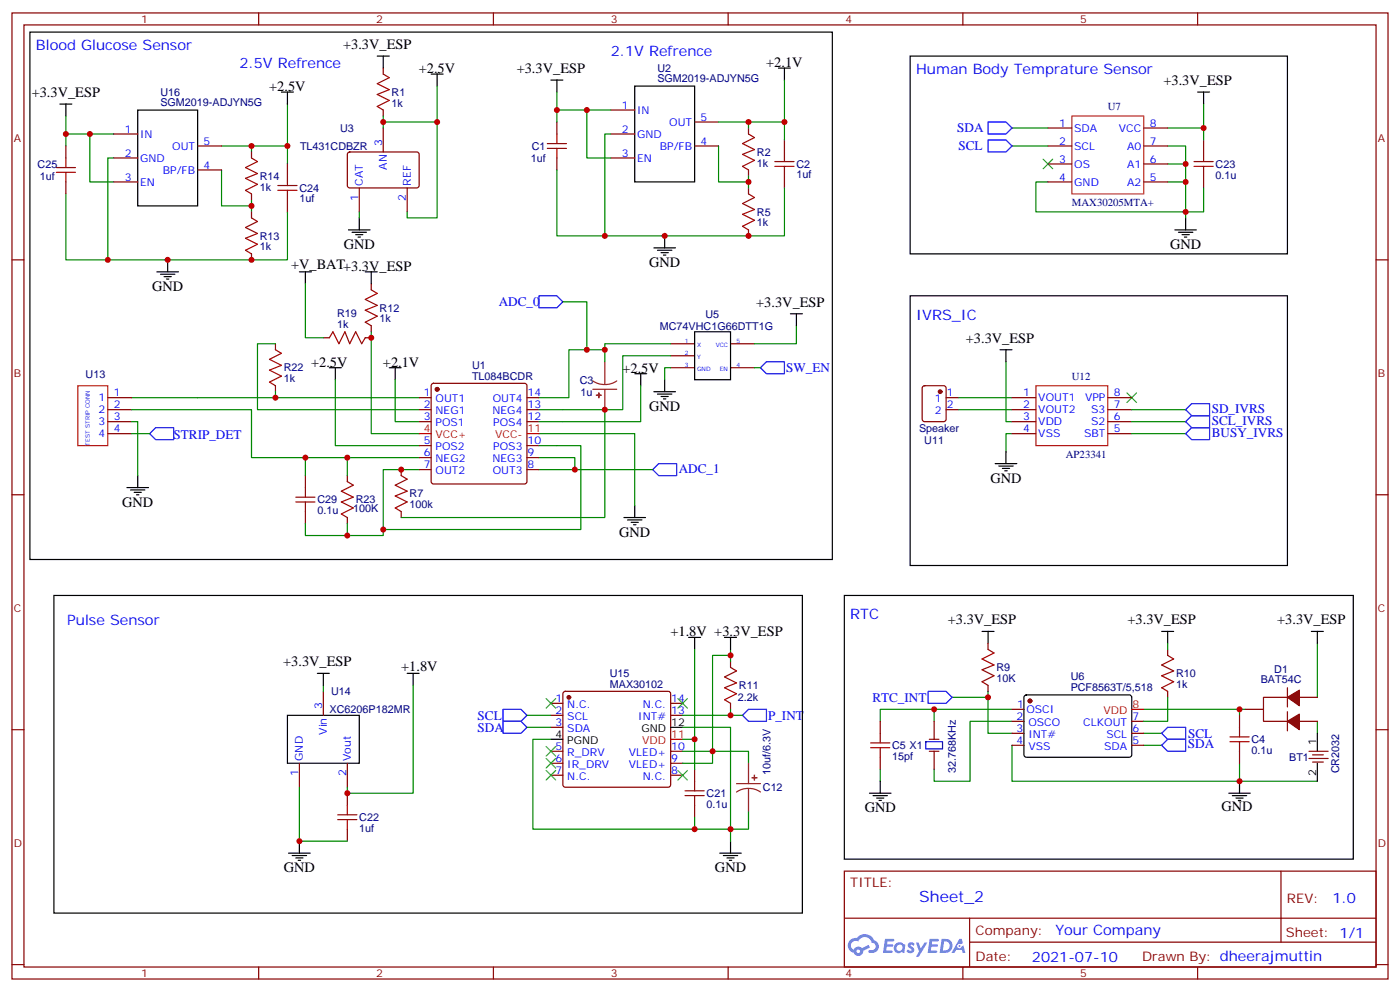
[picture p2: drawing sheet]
<svg xmlns="http://www.w3.org/2000/svg" width="412mm" height="292mm" viewBox="0 0 412 292" stroke-linecap="round" stroke-linejoin="round" font-family="sans-serif">
<g fill="none" stroke="#870000" stroke-width=".35">
<path d="M3.5 3.8h405.4v284.3h-405.4zM7.1 7.3h398.2v277.3h-398.2zM76.2 3.8v3.5M145.3 3.8v3.5M214.5 3.8v3.5M283.6 3.8v3.5M352.8 3.8v3.5M3.5 76.5h3.6M405.3 76.5h3.6M3.5 145.6h3.6M405.3 145.6h3.6M3.5 214.8h3.6"/>
<path d="M405.3 214.8h3.6M248.7 256.4h156.6v28.2h-156.6zM377.3 256.4v20.9M248.7 270.2h156.5M285.6 277.3h119.6M285.6 270.2v14.2M3.5 283.9h3.6M76.2 284.6v3.5M145.3 284.6v3.5M214.5 284.6v3.5M283.6 284.6v3.5M352.8 284.6v3.5"/>
<path d="M405.3 283.9h3.6"/>
</g>
<g fill="#5487ff">
<path d="M267.7 277.6a1.22 1.22 0 0 1 1.7 .2l-.4 .6a.47 .47 0 0 0-.3-.4 .47 .47 0 0 0-.5 .2l.1 .2a1.14 1.14 0 0 1 .8 1.8 1.14 1.14 0 0 1-1.9 0l-.2-.2 .5-.6 .7 .5a.29 .29 0 0 0 .3-.3 .29 .29 0 0 0-.2-.3 1.04 1.04 0 0 1-.6-1.7z"/>
<path d="M260.7 276.3h2.4l.3 .2-.2 .5-1.8 .1-.1 .8h1.5l.3 .4-.3 .4h-1.6l-.2 1.1h1.7l.2 .3-.2 .3-2.6 .1z"/>
<path d="M273.8 276.3h2.4l.3 .2-.1 .5-1.8 .1-.2 .8h1.6l.3 .4-.4 .4h-1.6l-.1 1.1h1.7l.2 .3-.2 .3-2.6 .1z"/>
<path d="M282.6 276.3h.7l.3 1.3-.6 .3a.69 .69 0 0 0-1 .3 .69 .69 0 0 0 .4 .9 .69 .69 0 0 0 .9-.6l.5-.2 .6 2.2h-.8l-.2-.9h-1.8l-.5 .9h-.8z"/>
<path d="M269.8 277.4h.8l.6 1.8 1.1-1.8h.9l-2.6 4.2h-.8l.9-1.5z"/>
<path d="M277.4 276.3l-.6 4.2h1.3a2.11 2.11 0 0 0 2.5-2.1 2.11 2.11 0 0 0-2.5-2.1zM278.1 277.1a1.39 1.39 0 0 1 1.7 1.4 1.39 1.39 0 0 1-1.8 1.3h-.3z"/>
<path d="M263.7 277.9a1.54 1.54 0 0 0-.1 2.2 1.54 1.54 0 0 0 2.2 .1l.6 .3 .3-2.3-.2-.3h-.4a1.49 1.49 0 0 0-2.4 0zM264 278.9a.94 .94 0 0 1 1.8 0 .94 .94 0 0 1-1.8 0z"/>
<path d="M250.4 276.7a2.18 2.18 0 0 0 1.1 3.7 1.44 1.44 0 0 0 1.6 .9 1.44 1.44 0 0 0 1.2-1.4l2-1.1-.5-.7-1.9 1a1.47 1.47 0 0 0-2.4 .4 1.39 1.39 0 0 1-.7-1.9 1.39 1.39 0 0 1 2-.5 2.12 2.12 0 0 1 2.2-1.3 2.12 2.12 0 0 1 1.9 1.7 1.14 1.14 0 0 1 1.1 1.4 1.14 1.14 0 0 1-1.7 .7 .43 .43 0 0 0-.5 .4 .43 .43 0 0 0 .4 .5 1.98 1.98 0 0 0 2.5-1.2 1.98 1.98 0 0 0-1.2-2.6 3.1 3.1 0 0 0-5.3-.6l-.9 .1zM252.3 280a.55 .55 0 0 1 1.1 0 .55 .55 0 0 1-1.1 0z"/>
<circle cx="282.6" cy="278.4" r=".26"/>
</g>
<g fill="none" stroke="#000" stroke-width=".35">
<path d="M8.8 9.5h236.4v155.2h-236.4zM111.1 16.5h3.6M112.9 16.5v3.5M268.1 16.5h111.1v58.2h-111.1zM17.6 30.6h3.6M19.4 30.6v3.5M40.6 32.4h17.6v28.2h-17.6zM82.9 27.1h3.5M84.7 27.1v3.5M127 21.8h3.5M128.8 21.8v3.5M162.3 23.6h3.5"/>
<path d="M164 23.6v3.5M187 25.3h17.6v28.3h-17.6zM229.3 20h3.5M231.1 20v3.6M352.8 27.1h3.5M354.5 27.1v3.5M49.4 76.5v3.5M102.7 67.7h6.3M103.7 68.4h4.2M104.8 69.1h2.1M105.5 69.8h.7M105.8 64.1v3.6"/>
<path d="M192.6 73h6.4M193.7 73.7h4.2M194.7 74.4h2.1M195.4 75.1h.7M195.8 69.4v3.6M346.1 67.7h6.3M347.1 68.4h4.3M348.2 69.1h2.1M348.9 69.8h.7M349.2 64.1v3.6M46.2 80h6.4M47.3 80.7h4.2"/>
<path d="M48.3 81.4h2.1M49 82.1h.7M88.2 80h3.5M90 80v3.5M107.6 80h3.5M109.4 80v3.5M204.6 97.6h10.6v14.2h-10.6zM232.8 92.4h3.6M234.6 92.4v3.5M268.1 87.1h111.1v79.3h-111.1zM97 108.2h3.5M98.8 108.2v3.6"/>
<path d="M114.7 108.2h3.5M116.4 108.2v3.6M187 110h3.5M188.7 110v3.5M192.6 115.3h6.4M193.7 116h4.2M194.7 116.7h2.1M195.4 117.4h.7M195.8 111.8v3.5M294.6 102.9h3.5M296.3 102.9v3.6M40.6 140v3.5"/>
<path d="M293.2 136.5h6.3M294.2 137.2h4.2M295.3 137.9h2.1M296 138.6h.7M296.3 132.9v3.6M37.4 143.5h6.3M38.5 144.2h4.2M39.5 144.9h2.1M40.2 145.6h.7M183.8 152.3h6.3M184.9 153h4.2M185.9 153.7h2.1"/>
<path d="M186.6 154.4h.7M187 148.8v3.5M15.9 175.3h220.5v93.4h-220.5zM248.7 175.3h149.9v77.6h-149.9zM93.5 198.2h3.5M95.2 198.2v3.5M119.9 198.2h3.6M121.7 198.2v3.5M202.8 187.6h3.6M204.6 187.6v3.5M213.4 187.6h3.6M215.2 187.6v3.5"/>
<path d="M289.3 185.8h3.5M291 185.8v3.6M342.2 185.8h3.5M344 185.8v3.6M386.3 185.8h3.5M388.1 185.8v3.6M84.7 210.5h21.1v14.1h-21.1zM162.3 217.6h3.5M197.6 214.1h3.5M301.9 204.7l.4-.2 30.6 .1 .5 .6-.1 17.3-.6 .4-30.6-.1-.5-.6v-17zM388.1 215.8v5.3M256.1 233.5h6.4"/>
<path d="M257.2 234.2h4.2M258.2 234.9h2.1M258.9 235.6h.7M259.3 229.9v3.6M361.9 233.5h6.4M363 234.2h4.2M364.1 234.9h2.1M364.8 235.6h.7M365.1 229.9v3.6M388.1 224.6v5.3M85 251.1h6.4M86.1 251.8h4.2"/>
<path d="M87.1 252.5h2.2M87.8 253.2h.7M88.2 247.6v3.5M212 251.1h6.4M213.1 251.8h4.2M214.1 252.5h2.2M214.8 253.2h.7M215.2 247.6v3.5"/>
</g>
<g fill="none" stroke="#870000" stroke-width=".35">
<path d="M33.5 39.4h7.1M112.9 20v1.8M112.9 32.4v1.7M112.9 37.7v7M164 35.9v3.5M179.9 32.4h7.1M179.9 39.4h7.1M204.6 35.9h7.1M220.5 37.7v1.7M308.7 37.7h7M336.9 37.7h7.1M19.4 43v3.5"/>
<path d="M19.4 53.6v3.5M33.5 46.5h7.1M33.5 53.6h7.1M58.2 43h7.1M58.2 50h7.1M74.1 44.7v1.8M74.1 57.1v1.7M84.7 48.3v3.5M84.7 58.8v3.6M102.5 44.9l.5-.2 20 .1 .5 .6-.1 9.5-.6 .4-20.1-.1-.4-.6v-9.2zM105.8 55.3v7.1M119.9 55.3v7.1"/>
<path d="M164 46.5v3.5M179.9 46.5h7.1M204.6 43h7.1M220.5 50v1.8M220.5 55.3v1.8M231.1 41.2v3.5M231.1 51.8v3.5M308.7 43h7M308.7 48.3h7M308.7 53.6h7M336.9 43h7.1M336.9 48.3h7.1"/>
<path d="M336.9 53.6h7.1M354.5 41.2v3.5M354.5 51.8v3.5M74.1 62.4v1.7M74.1 74.7v1.8M220.5 67.7v1.7M95.2 99.4h1.8M107.6 99.4h1.8M109.4 83.5v1.8M109.4 95.9v1.7M31.7 117.1h7.1M81.1 101.2v1.7"/>
<path d="M81.1 113.5v1.8M123.5 117.1h3.5M127.2 113l.5-.2h26.8l.5 .2 .2 .5v28.2l-.2 .5-.5 .3h-26.8l-.5-.3-.2-.5v-28.2zM155.2 117.1h3.5M197.6 101.2h7M197.6 104.7h7M197.6 108.2h7M215.2 101.2h7M215.2 108.2h7M271.9 113.7l.4-.2h5.7l.6 .5 .1 9.4-.5 .7h-5.9l-.6-.5-.1-9.4zM278.7 117.1h3.5M298.1 117.1h7.1"/>
<path d="M326.3 117.1h7.1M31.7 120.6h7.1M31.7 124.1h7.1M31.7 127.6h7.1M90 140v3.5M102.3 140v1.7M118.2 138.2v1.8M123.5 120.6h3.5M123.5 124.1h3.5M123.5 131.2h3.5M123.5 134.7h3.5M123.5 138.2h3.5"/>
<path d="M155.2 120.6h3.5M155.2 124.1h3.5M155.2 131.2h3.5M155.2 134.7h3.5M155.2 138.2h3.5M278.7 120.6h3.5M298.1 120.6h7.1M298.1 124.1h7.1M298.1 127.6h7.1M326.3 120.6h7.1M326.3 124.1h7.1M326.3 127.6h7.1"/>
<path d="M90 150.6v3.5M102.3 152.3v1.8M118.2 150.6v1.7M215.2 194.7v1.7M291 189.4v1.7M344 191.1v1.8M95.2 203.5v7M162.3 207h3.5M162.3 210.5h3.5M162.3 214.1h3.5M166 203.7l.5-.2h30.3l.5 .2 .3 .5v26.8l-.3 .5-.5 .2h-30.3l-.5-.2-.2-.5v-26.8zM197.6 207h3.5"/>
<path d="M197.6 210.5h3.5M215.2 207v1.8M259.3 212.3v3.5M273.8 217.6h2.8M275.2 212.3v5.3M291 201.7v1.8M298.1 212.3h3.5M298.1 208.8h3.5M298.1 215.8h3.5M298.1 219.4h3.5M333.4 212.3h3.5M333.4 215.8h3.5"/>
<path d="M333.4 219.4h3.5M344 203.5v1.7M365.1 210.5v3.6M366.9 208.8h5.3M379.2 205.2h-7v7.1h7M379.2 202.4v5.7M379.2 209.5v5.6M382.8 212.3h5.3M382.8 205.2h5.3M88.2 224.6v7.1M102.3 224.6v7.1M102.3 233.5v3.5"/>
<path d="M162.3 221.1h3.5M162.3 224.6h3.5M162.3 228.2h3.5M197.6 221.1h3.5M197.6 224.6h3.5M197.6 228.2h3.5M204.6 226.4v3.5M204.6 237v3.5M259.3 222.9v3.5M273.8 221.1h2.8M275.2 221.1v5.3M365.1 221.1v3.5"/>
<path d="M385.6 221.1h5.6M385.6 223.2h5.6M386.6 224.3h3.2M386.6 222.2h3.2M102.3 244.1v3.5"/>
</g>
<g fill="none" stroke="#a10000" stroke-width=".35">
<path d="M112.9 21.8l1.8 1.1-3.6 1.7 3.6 1.8-3.6 1.4 3.6 1.8-3.6 1.7 1.8 1.1M164 39.4v2.9M220.5 39.4l1.7 1.1-3.5 1.8 3.5 1.7-3.5 1.4 3.5 1.8-3.5 1.8 1.8 1M16.6 50.7h5.6M16.6 49.3h5.6M19.4 46.5v2.8M19.4 50.7v2.9M74.1 46.5l1.7 1.1-3.5 1.7 3.5 1.8-3.5 1.4 3.5 1.8-3.5 1.7 1.8 1.1M81.8 56h5.7M81.8 54.6h5.7M84.7 51.8v2.8M84.7 56v2.8"/>
<path d="M161.2 43.7h5.7M161.2 42.3h5.7M164 43.7v2.8M220.5 57.1l1.7 1-3.5 1.8 3.5 1.8-3.5 1.4 3.5 1.7-3.5 1.8 1.8 1.1M228.2 49h5.7M228.2 47.6h5.7M231.1 44.7v2.9M231.1 49v2.8M351.7 49h5.7M351.7 47.6h5.7M354.5 44.7v2.9M354.5 49v2.8"/>
<path d="M74.1 64.1l1.7 1.1-3.5 1.8 3.5 1.7-3.5 1.4 3.5 1.8-3.5 1.8 1.8 1M97 99.4l1.1-1.8 1.7 3.6 1.8-3.6 1.4 3.6 1.8-3.6 1.7 3.6 1.1-1.8M109.4 85.3l1.7 1.1-3.5 1.7 3.5 1.8-3.5 1.4 3.5 1.8-3.5 1.7 1.8 1.1M81.1 102.9l1.8 1.1-3.5 1.8 3.5 1.7-3.5 1.4 3.5 1.8-3.5 1.8 1.7 1M118.2 140l1.7 1-3.5 1.8 3.5 1.8-3.5 1.4 3.5 1.7-3.5 1.8 1.8 1.1M87.1 147.7h5.7M87.1 146.3h5.7M90 143.5v2.8M90 147.7v2.9M102.3 141.7l1.8 1.1-3.6 1.8 3.6 1.7-3.6 1.4 3.6 1.8-3.6 1.8 1.8 1M215.2 196.4l1.8 1.1-3.6 1.7 3.6 1.8-3.6 1.4 3.6 1.8-3.6 1.8 1.8 1M291 191.1l1.8 1.1-3.5 1.8 3.5 1.7-3.5 1.4 3.5 1.8-3.5 1.8 1.7 1"/>
<path d="M344 192.9l1.7 1.1-3.5 1.7 3.5 1.8-3.5 1.4 3.5 1.8-3.5 1.7 1.8 1.1M256.5 218.7h5.6M259.3 215.8v2.9M362.3 216.9h5.6M362.3 218.3h5.6M365.1 214.1v2.8M365.1 218.3v2.8M99.5 239.8h5.6M102.3 237v2.8M201.8 234.2h5.6M201.8 232.8h5.6M204.6 229.9v2.9"/>
<path d="M204.6 234.2v2.8M256.5 220.1h5.6M259.3 220.1v2.8M99.5 241.2h5.6M102.3 241.2v2.9"/>
</g>
<g fill="none" stroke="#008700" stroke-width=".35">
<path d="M19.4 39.4h14.1M19.4 34.1v8.9M26.5 39.4v14.2h7M84.7 30.6v12.4M112.9 34.1v3.6M112.9 35.9h15.9M128.8 25.3v38.8h-8.9v-1.7M164 27.1v8.8M164 32.4h15.9M172.9 32.4v14.1h7M179.9 39.4h-1.7v30M211.7 35.9h19.4v5.3"/>
<path d="M220.5 35.9v1.8M231.1 23.6v12.3M298.1 37.7h10.6M354.5 30.6v7.1h-10.5M354.5 37.7v3.5M19.4 57.1v19.4h65.3v-14.1M33.5 46.5h-1.8v30M65.3 50v10.6h8.8M65.3 43h19.4v5.3M74.1 43v1.7M74.1 58.8v3.6M164 50v19.4h67.1v-14.1"/>
<path d="M211.7 43v10.6h8.8M220.5 51.8v3.5M298.1 43h10.6M308.7 53.6h-3.5v8.8h49.3v-7.1M344 43h5.2v21.1M344 53.6h5.2M344 48.3h5.2M105.8 62.4v1.7M90 83.5v15.9h5.2M109.4 97.6v30h14.1M165.8 88.8h7.1v14.1M234.6 95.9v5.3h-12.4"/>
<path d="M38.8 117.1h84.7M81.1 101.2h-5.3v19.4h47.7M81.1 115.3v1.8M98.8 111.8v19.4h24.7M116.4 111.8v12.3h7.1M178.2 106.5v-3.6h-10.6v14.2h-8.9M188.7 113.5v10.6h-30M197.6 108.2h-1.8v3.6M197.6 101.2h-19.4v1.7M197.6 104.7h-14.2v15.9h-5.2M222.2 108.2h1.8M282.2 117.1h15.9"/>
<path d="M296.3 106.5v17.6h1.8M38.8 124.1h1.8v15.9M38.8 120.6h35.3v14.1h49.4M38.8 127.6h5.3M90 134.7v5.3M102.3 134.7v5.3M158.7 127.6h28.3v21.2M158.7 131.2h12.4v24.7h-58.2v-17.7h10.6M158.7 120.6h19.5v31.7h-60M158.7 134.7h10.6v3.5h-10.6M169.3 138.2h23M282.2 120.6h15.9"/>
<path d="M298.1 127.6h-1.8v5.3M333.4 127.6h15.8M333.4 124.1h15.8M333.4 120.6h15.8M90 154.1v3.5h12.3v-3.5M112.9 155.9v1.7h-10.6M204.6 191.1v26.5h-3.5M215.2 192.9h-5.3v28.2h-8.8M215.2 191.1v3.6M344 189.4v1.7M388.1 189.4v15.8M95.2 201.7v1.8"/>
<path d="M121.7 201.7v31.8h-19.4v-1.8M155.2 210.5h7.1M155.2 214.1h7.1M162.3 217.6h-5.3v26.5h47.6M201.1 214.1h14.1v33.5M204.6 217.6v8.8M215.2 208.8v1.7h-14.1M215.2 210.5h3.5M275.2 208.8h-15.9v3.5M280.5 205.2h10.5M291 203.5v12.3h7.1M298.1 212.3h-12.3v17.6h-10.6v-3.5"/>
<path d="M298.1 208.8h-22.9v3.5M298.1 219.4v10.5h67M336.9 219.4h5.3M336.9 215.8h5.3M336.9 208.8h30M344 205.2v7.1h-7.1M365.1 208.8v1.7M388.1 212.3v3.5M88.2 231.7v15.9h14.1M201.1 224.6h8.8v-3.5h10.6v3.5M220.5 238.8v5.3h-15.9v-3.6M259.3 226.4v3.5"/>
<path d="M365.1 224.6v5.3M365.1 229.9h23"/>
</g>
<path d="M174.6 112.1l1.7 .8 1.9 .3M174.6 114.6h7.1M178.2 106.5v6.7M178.2 114.6v6M181.7 112.1l-1.7 .8-1.8 .3M217 230.6h7M220.5 232.1l-1.9 .2-1.6 .8M220.5 232.1l1.8 .2 1.7 .8M220.5 224.6v6M220.5 232.1v6.7" fill="none" stroke="#8c2424" stroke-width=".35"/>
<g fill="#8c2424" stroke="#8c2424" stroke-width=".35">
<path d="M175.7 116.3h1.4z"/>
<path d="M176.4 115.6v1.5z"/>
<path d="M221.5 228.9h1.5z"/>
<path d="M222.2 228.2v1.4z"/>
</g>
<g fill="none" stroke="#00f" stroke-width=".35">
<path d="M291 35.9h5.3l1.8 1.8-1.8 1.7h-5.3zM291 41.2h5.3l1.8 1.8-1.8 1.7h-5.3zM158.7 87.1h5.3l1.8 1.7-1.8 1.8h-5.3zM224 108.2l1.8-1.7h5.3v3.5h-5.3zM44.1 127.6l1.8-1.7h5.3v3.5h-5.3zM192.3 138.2l1.7-1.7h5.3v3.5h-5.3zM349.2 127.6l1.8-1.7h5.3v3.5h-5.3zM349.2 120.6l1.8-1.8h5.3v3.5h-5.3zM349.2 124.1l1.8-1.8h5.3v3.6h-5.3zM148.2 208.8h5.3l1.7 1.7-1.7 1.8h-5.3zM148.2 212.3h5.3l1.7 1.8-1.7 1.7h-5.3zM218.7 210.5l1.8-1.7h5.3v3.5h-5.3z"/>
<path d="M273.4 203.5h5.3l1.8 1.7-1.8 1.8h-5.3zM342.2 219.4l1.8-1.8h5.2v3.5h-5.2zM342.2 215.8l1.8-1.7h5.2v3.5h-5.2z"/>
</g>
<g fill="none" stroke="#3c3" stroke-width=".35">
<path d="M307.3 46.8l2.8 2.9M310.1 46.8l-2.8 2.9M332 115.6l2.8 2.9M334.8 115.6l-2.8 2.9M160.9 219.7l2.8 2.8M160.9 205.6l2.8 2.8M163.7 219.7l-2.8 2.8M163.7 205.6l-2.8 2.8M199.7 205.6l2.8 2.8M202.5 205.6l-2.8 2.8M160.9 226.8l2.8 2.8M160.9 223.2l2.8 2.9"/>
<path d="M163.7 226.8l-2.8 2.8M163.7 223.2l-2.8 2.9M199.7 226.8l2.8 2.8M202.5 226.8l-2.8 2.8"/>
</g>
<path d="M22.9 113.5h8.8v17.7h-8.8zM305.2 113.5h21.1v17.7h-21.1z" fill="none" stroke="#c30" stroke-width=".35"/>
<g fill="#870000" stroke="#870000" stroke-width=".35">
<path d="M379.2 212.3l3.6-2.1v4.6z"/>
<path d="M379.2 205.2l3.6-2.1v4.6z"/>
<circle cx="276.9" cy="115.3" r=".53"/>
<circle cx="303.4" cy="206.3" r=".53"/>
<circle cx="167.6" cy="205.2" r=".53"/>
<circle cx="128.8" cy="114.6" r=".53"/>
</g>
<path d="M272.7 218.3h4.9v2.1h-4.9z" fill="none" stroke="#00c" stroke-width=".35"/>
<path d="M123.5 127.6h3.5M155.2 127.6h3.5M197.6 217.6h3.5M333.4 208.8h3.5" fill="none" stroke="#f00" stroke-width=".35"/>
<path d="M315.7 34.1h21.2v23h-21.2z" fill="none" stroke="#c33" stroke-width=".35"/>
<g fill="#c00">
<circle cx="220.5" cy="35.9" r=".88"/>
<circle cx="220.5" cy="53.6" r=".88"/>
<circle cx="195.8" cy="69.4" r=".88"/>
<circle cx="178.2" cy="69.4" r=".88"/>
<circle cx="220.5" cy="69.4" r=".88"/>
<circle cx="231.1" cy="35.9" r=".88"/>
<circle cx="172.9" cy="102.9" r=".88"/>
<circle cx="178.2" cy="120.6" r=".88"/>
<circle cx="118.2" cy="138.2" r=".88"/>
<circle cx="178.2" cy="102.9" r=".88"/>
<circle cx="365.1" cy="208.8" r=".88"/>
<circle cx="365.1" cy="229.9" r=".88"/>
<circle cx="275.2" cy="208.8" r=".88"/>
<circle cx="291" cy="205.2" r=".88"/>
<circle cx="349.3" cy="62.4" r=".88"/>
<circle cx="349.3" cy="53.6" r=".88"/>
<circle cx="349.3" cy="48.3" r=".88"/>
<circle cx="215.2" cy="210.5" r=".88"/>
<circle cx="204.6" cy="217.6" r=".88"/>
<circle cx="215.2" cy="192.9" r=".88"/>
<circle cx="209.9" cy="221.1" r=".88"/>
<circle cx="215.2" cy="244.1" r=".88"/>
<circle cx="204.6" cy="244.1" r=".88"/>
<circle cx="102.3" cy="233.5" r=".88"/>
<circle cx="88.2" cy="247.6" r=".88"/>
<circle cx="354.5" cy="37.7" r=".88"/>
<circle cx="169.3" cy="138.2" r=".88"/>
<circle cx="112.9" cy="35.9" r=".88"/>
<circle cx="128.8" cy="35.9" r=".88"/>
<circle cx="164" cy="32.4" r=".88"/>
<circle cx="172.9" cy="32.4" r=".88"/>
<circle cx="26.5" cy="39.4" r=".88"/>
<circle cx="84.7" cy="43" r=".88"/>
<circle cx="74.1" cy="76.5" r=".88"/>
<circle cx="31.8" cy="76.5" r=".88"/>
<circle cx="49.4" cy="76.5" r=".88"/>
<circle cx="74.1" cy="60.6" r=".88"/>
<circle cx="74.1" cy="43" r=".88"/>
<circle cx="19.4" cy="39.4" r=".88"/>
<circle cx="81.1" cy="117.1" r=".88"/>
<circle cx="112.9" cy="155.9" r=".88"/>
<circle cx="102.3" cy="157.6" r=".88"/>
<circle cx="109.4" cy="99.4" r=".88"/>
<circle cx="90" cy="134.7" r=".88"/>
<circle cx="102.3" cy="134.7" r=".88"/>
</g>
<text font-size="4.6" fill="#00f" x="270.8" y="265.4">Sheet_2</text>
<g font-size="4.2" fill="#00f">
<text x="10.6" y="14.7">Blood Glucose Sensor</text>
<text x="179.9" y="16.5">2.1V Refrence</text>
<text x="70.6" y="20">2.5V Refrence</text>
<text x="269.9" y="21.8">Human Body Temprature Sensor</text>
<text x="269.9" y="94.1">IVRS_IC</text>
<text x="19.8" y="184">Pulse Sensor</text>
<text x="250.5" y="182.3">RTC</text>
<text x="392.5" y="265.7">1.0</text>
<text x="310.9" y="275.2">Your Company</text>
<text x="304" y="283">2021-07-10</text>
</g>
<g font-size="4.2">
<text x="101.1" y="14.4">+3.3V_ESP</text>
<text x="123.4" y="21.5">+2.5V</text>
<text x="152.2" y="21.5">+3.3V_ESP</text>
<text x="225.7" y="19.7">+2.1V</text>
<text x="9.3" y="28.5">+3.3V_ESP</text>
<text x="79.3" y="26.8">+2.5V</text>
<text x="342.7" y="25">+3.3V_ESP</text>
<text x="101.2" y="73.3">GND</text>
<text x="344.7" y="73.3">GND</text>
<text x="85.7" y="79.3">+V_BAT+3.3V_ESP</text>
<text x="191.2" y="78.6">GND</text>
<text x="44.8" y="85.7">GND</text>
<text x="222.8" y="90.3">+3.3V_ESP</text>
<text x="284.5" y="100.8">+3.3V_ESP</text>
<text x="91.6" y="107.9">+2.5V</text>
<text x="112.8" y="107.9">+2.1V</text>
<text x="183.4" y="109.7">+2.5V</text>
<text x="191.2" y="120.9">GND</text>
<text x="291.7" y="142.1">GND</text>
<text x="36" y="149.2">GND</text>
<text x="182.4" y="158">GND</text>
<text x="279.2" y="183.7">+3.3V_ESP</text>
<text x="332.1" y="183.8">+3.3V_ESP</text>
<text x="376.2" y="183.8">+3.3V_ESP</text>
<text x="197.5" y="187.3">+1.8V +3.3V_ESP</text>
<text x="83.4" y="196.1">+3.3V_ESP</text>
<text x="118.2" y="197.5">+1.8V</text>
<text x="254.7" y="239.1">GND</text>
<text x="359.8" y="238.8">GND</text>
<text x="83.6" y="256.8">GND</text>
<text x="210.6" y="256.8">GND</text>
</g>
<g font-size="3.9" fill="#00f">
<text x="282" y="39">SDA</text>
<text x="282.3" y="44.2">SCL</text>
<text x="146.9" y="90">ADC_0</text>
<text x="231.5" y="109.5">SW_EN</text>
<text x="356.9" y="121.4">SD_IVRS</text>
<text x="356.9" y="125">SCL_IVRS</text>
<text x="51.1" y="129.1">STRIP_DET</text>
<text x="356.9" y="128.5">BUSY_IVRS</text>
<text x="199.9" y="139.1">ADC_1</text>
<text x="257" y="206.5">RTC_INT</text>
<text x="140.7" y="211.8">SCL</text>
<text x="140.7" y="215.3">SDA</text>
<text x="226.3" y="211.8">P_INT</text>
<text x="349.9" y="220.2">SDA</text>
<text x="350" y="217.1">SCL</text>
</g>
<g font-size="3.9" fill="#800">
<text x="250.5" y="261">TITLE:</text>
<text x="379.1" y="265.7">REV:</text>
<text x="287.4" y="275.2">Company:</text>
<text x="378.7" y="275.8">Sheet: 1/1</text>
<text x="287.4" y="282.9">Date:</text>
<text x="336.4" y="282.9">Drawn By: dheerajmuttin</text>
</g>
<g font-size="3.2" fill="#800">
<text x="41.6" y="6.8">1</text>
<text x="110.8" y="6.8">2</text>
<text x="179.9" y="6.8">3</text>
<text x="249.1" y="6.8">4</text>
<text x="318.2" y="6.8">5</text>
<text x="4.1" y="41.9">A</text>
<text x="405.9" y="41.9">A</text>
<text x="4.1" y="111.1">B</text>
<text x="405.9" y="111.1">B</text>
<text x="4.1" y="180.2">C</text>
<text x="405.9" y="180.2">C</text>
<text x="4.1" y="249.3">D</text>
<text x="405.9" y="249.3">D</text>
<text x="41.6" y="287.6">1</text>
<text x="110.8" y="287.6">2</text>
<text x="179.9" y="287.6">3</text>
<text x="249.1" y="287.6">4</text>
<text x="318.2" y="287.6">5</text>
</g>
<g font-size="3.2" fill="#000080">
<text x="193.7" y="21.2">U2</text>
<text x="47.3" y="28.2">U16</text>
<text x="115.4" y="28.2">R1</text>
<text x="193.7" y="24.3">SGM2019-ADJYN5G</text>
<text x="47.3" y="31.3">SGM2019-ADJYN5G</text>
<text x="115.4" y="31.3">1k</text>
<text x="326.3" y="32.4">U7</text>
<text x="100.2" y="38.8">U3</text>
<text x="88.4" y="44.1">TL431CDBZR</text>
<text x="156.4" y="47.7">1uf</text>
<text x="156.6" y="44.1">C1</text>
<text x="223" y="45.9">R2</text>
<text x="11.1" y="49.4">C25</text>
<text x="11.7" y="52.9">1uf</text>
<text x="76.6" y="52.9">R14</text>
<text x="223" y="49.1">1k</text>
<text x="234.6" y="52.5">1uf</text>
<text x="234.6" y="49.4">C2</text>
<text x="358.1" y="52.6">0.1u</text>
<text x="358.1" y="49.4">C23</text>
<text x="76.6" y="56.1">1k</text>
<text x="88.2" y="59.6">1uf</text>
<text x="88.2" y="56.5">C24</text>
<text x="223" y="63.5">R5</text>
<text x="315.7" y="60.6">MAX30205MTA+</text>
<text x="76.6" y="70.6">R13</text>
<text x="223" y="66.6">1k</text>
<text x="76.6" y="73.7">1k</text>
<text x="99.3" y="93.4">R19</text>
<text x="111.8" y="94.8">1k</text>
<text x="111.8" y="91.7">R12</text>
<text x="207.8" y="93.5">U5</text>
<text x="99.3" y="96.6">1k</text>
<text x="194.4" y="97">MC74VHC1G66DTT1G</text>
<text x="25.2" y="111.1">U13</text>
<text x="83.6" y="112.5">1k</text>
<text x="83.6" y="109.3">R22</text>
<text x="139" y="111.8">TL084BCDR</text>
<text x="139" y="108.7">U1</text>
<text x="170.8" y="112.9">C3</text>
<text x="315.7" y="111.8">U12</text>
<text x="171" y="116.4">1u</text>
<text x="270.7" y="127.2">Speaker</text>
<text x="272.3" y="130.7">U11</text>
<text x="314" y="134.7">AP23341</text>
<text x="93.5" y="148.2">C29</text>
<text x="104.8" y="148.2">R23</text>
<text x="120.6" y="149.6">100k</text>
<text x="120.6" y="146.4">R7</text>
<text x="93.5" y="151.3">0.1u</text>
<text x="104.1" y="150.6">100K</text>
<text x="293.5" y="197.6">R9</text>
<text x="179.6" y="202.4">MAX30102</text>
<text x="179.6" y="199.3">U15</text>
<text x="217.7" y="202.9">R11</text>
<text x="293.5" y="200.7">10K</text>
<text x="315.4" y="203.5">PCF8563T/5,518</text>
<text x="315.4" y="200.3">U6</text>
<text x="346.4" y="202.4">1k</text>
<text x="346.4" y="199.3">R10</text>
<text x="371.4" y="201.1">BAT54C</text>
<text x="375.4" y="198.1">D1</text>
<text x="97.1" y="209.9">XC6206P182MR</text>
<text x="97.5" y="204.6">U14</text>
<text x="217.3" y="206.3">2.2k</text>
<text x="262.8" y="220.5">C5 X1</text>
<text x="368.7" y="221.9">0.1u</text>
<text x="368.7" y="218.8">C4</text>
<text x="262.8" y="223.7">15pf</text>
<text x="281.6" y="227.6" transform="rotate(-90 281.6 227.6)">32.768KHz</text>
<text x="379.7" y="224">BT1</text>
<text x="394.5" y="227.6" transform="rotate(-90 394.5 227.6)">CR2032</text>
<text x="224.7" y="232.8">C12</text>
<text x="226.9" y="228.2" transform="rotate(-90 226.9 228.2)">10uf/6.3V</text>
<text x="208.1" y="237.7">0.1u</text>
<text x="208.1" y="234.6">C21</text>
<text x="105.8" y="244.8">1uf</text>
<text x="105.8" y="241.6">C22</text>
</g>
<g font-size="3.2" fill="#00f">
<text x="183.2" y="32">1</text>
<text x="187.7" y="33.4">IN</text>
<text x="206.4" y="35.6">5</text>
<text x="36.8" y="39.1">1</text>
<text x="41.3" y="40.5">IN</text>
<text x="183.2" y="39.1">2</text>
<text x="187.7" y="40.5">GND</text>
<text x="197.1" y="37">OUT</text>
<text x="312" y="37.3">1</text>
<text x="316.4" y="38.7">SDA</text>
<text x="329.6" y="38.7">VCC</text>
<text x="338.7" y="37.3">8</text>
<text x="36.8" y="46.1">2</text>
<text x="41.3" y="47.6">GND</text>
<text x="50.7" y="44">OUT</text>
<text x="60" y="42.6">5</text>
<text x="112.5" y="43" transform="rotate(-90 112.5 43)">3</text>
<text x="183.2" y="46.1">3</text>
<text x="187.7" y="47.6">EN</text>
<text x="194.4" y="44">BP/FB</text>
<text x="206.4" y="42.6">4</text>
<text x="312" y="42.6">2</text>
<text x="312" y="47.9">3</text>
<text x="316.4" y="44">SCL</text>
<text x="332" y="44">A0</text>
<text x="338.7" y="47.9">6</text>
<text x="338.7" y="42.6">7</text>
<text x="36.8" y="53.2">3</text>
<text x="48" y="51.1">BP/FB</text>
<text x="60" y="49.7">4</text>
<text x="113.9" y="50" transform="rotate(-90 113.9 50)">AN</text>
<text x="312" y="53.2">4</text>
<text x="316.4" y="49.3">OS</text>
<text x="332" y="49.3">A1</text>
<text x="338.7" y="53.2">5</text>
<text x="41.3" y="54.6">EN</text>
<text x="105.5" y="59.1" transform="rotate(-90 105.5 59.1)">1</text>
<text x="106.9" y="54.6" transform="rotate(-90 106.9 54.6)">CAT</text>
<text x="119.6" y="59.1" transform="rotate(-90 119.6 59.1)">2</text>
<text x="121" y="54.6" transform="rotate(-90 121 54.6)">REF</text>
<text x="316.4" y="54.6">GND</text>
<text x="332" y="54.6">A2</text>
<text x="29" y="118.1">1</text>
<text x="33.5" y="116.7">1</text>
<text x="124.8" y="116.7">1</text>
<text x="128.3" y="118.5">OUT1</text>
<text x="145.1" y="118.5">OUT4</text>
<text x="155.4" y="116.7">14</text>
<text x="275.4" y="118.5">1</text>
<text x="278.9" y="116.7">1</text>
<text x="301.4" y="116.7">1</text>
<text x="305.9" y="118.1">VOUT1</text>
<text x="319.6" y="118.1">VPP</text>
<text x="328.1" y="116.7">8</text>
<text x="29" y="121.6">2</text>
<text x="29" y="125.2">3</text>
<text x="33.5" y="120.2">2</text>
<text x="33.5" y="123.8">3</text>
<text x="124.8" y="120.2">2</text>
<text x="124.8" y="123.8">3</text>
<text x="128.3" y="122">NEG1</text>
<text x="128.3" y="125.5">POS1</text>
<text x="145.1" y="122">NEG4</text>
<text x="145.3" y="125.5">POS4</text>
<text x="155.4" y="123.8">12</text>
<text x="155.4" y="120.2">13</text>
<text x="275.4" y="122">2</text>
<text x="278.9" y="120.2">2</text>
<text x="301.4" y="120.2">2</text>
<text x="301.4" y="123.8">3</text>
<text x="305.9" y="121.6">VOUT2</text>
<text x="305.9" y="125.2">VDD</text>
<text x="321.4" y="125.2">S2</text>
<text x="321.4" y="121.6">S3</text>
<text x="328.1" y="123.8">6</text>
<text x="328.1" y="120.2">7</text>
<text x="29" y="128.7">4</text>
<text x="33.5" y="127.3">4</text>
<text x="124.8" y="130.8">5</text>
<text x="155.4" y="130.8">10</text>
<text x="301.4" y="127.3">4</text>
<text x="305.9" y="128.7">VSS</text>
<text x="319.3" y="128.7">SBT</text>
<text x="328.1" y="127.3">5</text>
<text x="124.8" y="134.3">6</text>
<text x="124.8" y="137.9">7</text>
<text x="128.3" y="132.6">POS2</text>
<text x="128.3" y="136.1">NEG2</text>
<text x="145.1" y="136.1">NEG3</text>
<text x="145.3" y="132.6">POS3</text>
<text x="155.4" y="137.9">8</text>
<text x="155.4" y="134.3">9</text>
<text x="128.3" y="139.6">OUT2</text>
<text x="145.1" y="139.6">OUT3</text>
<text x="94.9" y="208.8" transform="rotate(-90 94.9 208.8)">3</text>
<text x="163.6" y="206.7">1</text>
<text x="167.1" y="208.4">N.C.</text>
<text x="189.4" y="208.4">N.C.</text>
<text x="197.7" y="206.7">14</text>
<text x="299.6" y="208.4">1</text>
<text x="302.3" y="209.8">OSCI</text>
<text x="163.6" y="210.2">2</text>
<text x="163.6" y="213.7">3</text>
<text x="167.1" y="211.9">SCL</text>
<text x="167.1" y="215.5">SDA</text>
<text x="188" y="211.9">INT#</text>
<text x="197.7" y="210.2">13</text>
<text x="299.4" y="211.9">2</text>
<text x="299.4" y="215.5">3</text>
<text x="302.9" y="213.7">OSCO</text>
<text x="319.1" y="213.7">CLKOUT</text>
<text x="333.6" y="215.5">6</text>
<text x="333.6" y="211.9">7</text>
<text x="96.3" y="216.3" transform="rotate(-90 96.3 216.3)">Vin</text>
<text x="163.6" y="220.8">5</text>
<text x="197.7" y="220.8">10</text>
<text x="299.4" y="219">4</text>
<text x="302.9" y="217.2">INT#</text>
<text x="302.9" y="220.8">VSS</text>
<text x="325.3" y="220.8">SDA</text>
<text x="325.9" y="217.2">SCL</text>
<text x="333.6" y="219">5</text>
<text x="89.3" y="223.9" transform="rotate(-90 89.3 223.9)">GND</text>
<text x="103.4" y="223.9" transform="rotate(-90 103.4 223.9)">Vout</text>
<text x="163.6" y="224.3">6</text>
<text x="163.6" y="227.8">7</text>
<text x="167.1" y="222.5">R_DRV</text>
<text x="167.1" y="226.1">IR_DRV</text>
<text x="185.3" y="226.1">VLED+</text>
<text x="185.3" y="222.5">VLED+</text>
<text x="197.7" y="227.8">8</text>
<text x="197.7" y="224.3">9</text>
<text x="87.8" y="228.4" transform="rotate(-90 87.8 228.4)">1</text>
<text x="102" y="228.4" transform="rotate(-90 102 228.4)">2</text>
<text x="167.1" y="229.6">N.C.</text>
<text x="189.4" y="229.6">N.C.</text>
</g>
<g font-size="3.2" fill="#f00">
<text x="124.8" y="127.3">4</text>
<text x="128.3" y="129">VCC+</text>
<text x="145.9" y="129">VCC-</text>
<text x="155.4" y="127.3">11</text>
<text x="333.6" y="208.4">8</text>
<text x="325" y="210.2">VDD</text>
<text x="189.2" y="219">VDD</text>
<text x="197.7" y="217.2">11</text>
</g>
<g font-size="3.2">
<text x="189" y="215.5">GND</text>
<text x="197.7" y="213.7">12</text>
<text x="163.6" y="217.2">4</text>
<text x="167.1" y="219">PGND</text>
<text x="387.7" y="219.4" transform="rotate(-90 387.7 219.4)">1</text>
<text x="387.7" y="228.4" transform="rotate(-90 387.7 228.4)">2</text>
</g>
<g font-size="1.8" fill="#00f">
<text x="201.7" y="100.8">1</text>
<text x="217" y="100.8">5</text>
<text x="201.7" y="104.4">2</text>
<text x="201.7" y="107.9">3</text>
<text x="205.3" y="102.2">X</text>
<text x="205.3" y="105.8">Y</text>
<text x="210.8" y="102.2">VCC</text>
<text x="217" y="107.9">4</text>
<text x="205.3" y="109.3">GND</text>
<text x="212.1" y="109.3">EN</text>
<text x="26.5" y="131.2" transform="rotate(-90 26.5 131.2)">TEST STRIP CONN</text>
</g>
</svg>
